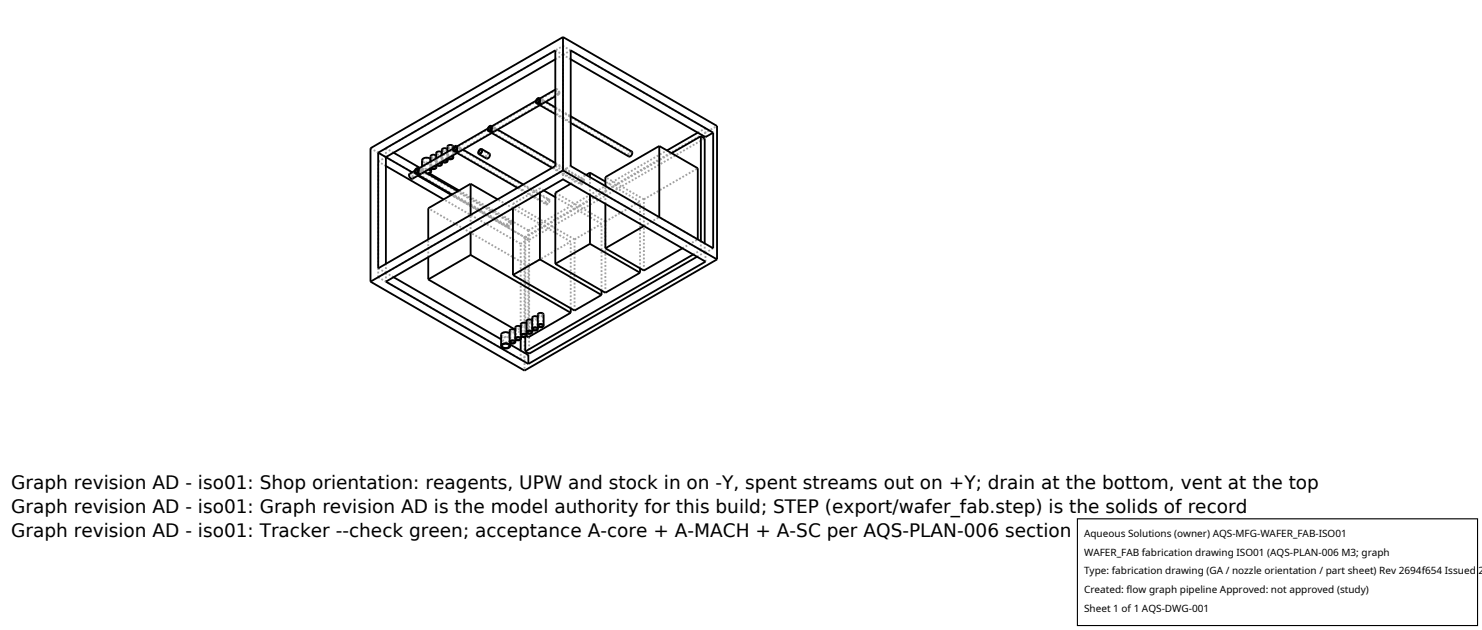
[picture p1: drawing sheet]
<svg xmlns="http://www.w3.org/2000/svg" width="212mm" height="90mm" viewBox="0 0 212 90" stroke-linecap="round" stroke-linejoin="round" font-family="sans-serif">
<g fill="none" stroke="#a0a0a0" stroke-width=".26" stroke-dasharray=".3 .3" stroke-linecap="butt">
<path d="M69.7 18.5l.1-.2M69.8 18.5l.1-.2M69.8 18.7l-.1-.2M69.8 18.3l.4-.1M69.8 18.3l-.1 .1M69.8 18.6h.3l.1-.4M69.8 18.4l-.1 .2 .3 .2M69.8 18.4l-4.4 2.6M69.9 18.7l-.1-.2M69.9 18.3h.3M69.9 18.7l.3 .2M70 18.8l.1 .1"/>
<path d="M70.1 18.9l.1-.1M70.1 18.9l-4.4 2.6M70.2 18.2l-.1-.1M70.2 18.8l-.1-.4h-.3M70.2 18.8v.2M70.2 18.2v.6M70.2 18.2l.5 .1M70.2 18.3h.3M70.2 18.3v.5M70.2 18.8v.1M70.2 18.9v-.1M70.2 18.8l-.3-.1"/>
<path d="M70.2 18.8v-.5M70.2 18.3v-.1M70.2 18.2v.1M70.2 18.2l-.3 .1M70.2 18.2l.3 .1M70.3 18.9h.1M70.3 18.1h.1M70.3 18.9l12.7 7.3M70.4 18.9l.1-.1M70.4 18.1l.1 .1M70.5 18.8l.2-.2M70.5 18.2l.2 .3"/>
<path d="M70.5 18.8l-.1 .1M70.5 18.7l-.3 .1M70.5 18.3l.2 .2M70.5 18.7l-.3 .2M70.6 18.4h-.2l-.1 .5M70.6 18.6h-.2l-.1-.5M70.6 18.4l12.7 7.3M70.7 18.3l.1 .2M70.7 18.3l.4 .2M70.7 18.5l-.2 .2M70.7 18.6l-.1-.2M70.7 18.5l-.1 .1"/>
<path d="M70.8 18.5l-.1 .2M76.5 14.5l.2-.2M76.7 14.6v.1M76.7 14.5l.1-.1M76.7 14.8l-.2-.3M76.7 14.3l.4-.1M76.7 14.3l-.1 .1M76.7 14.7l.3-.1v-.4M76.7 14.4l-.1 .2 .2 .3M76.7 14.4l-6.4 3.7M76.8 14.7l-.1-.2M76.8 14.4l.3-.1"/>
<path d="M76.8 14.7l.3 .2M76.8 14.9h.2M77 14.9v.1M77 15v-.2M77 15l-6.4 3.6M77 14.2v-.1M77 14.8v-.4h-.3M77.1 14.9v.1M77.1 14.2v.7M77.1 14.2l.4 .1M77.1 14.3l.3 .1M77.1 14.3v.5"/>
<path d="M77.1 14.8l-.3-.1M77.1 14.8v-.5M77.1 14.3v-.1M77.1 14.2v.1M77.1 14.2l-.3 .2M77.1 14.2l.3 .2M77.2 14.1h.1M77.2 15l.1-.1M77.2 15l12.7 7.3M77.3 14.1l.1 .1M77.3 14.9h.1M77.4 14.2l.2 .3"/>
<path d="M77.4 14.9l.2-.3M77.4 14.9h-.1M77.4 14.7l-.3 .1M77.4 14.4l.1 .1M77.4 14.7l-.3 .2M77.5 14.7l-.2-.1-.1-.5M77.5 14.4l-.2 .1-.1 .5M77.5 14.4l12.7 7.3M77.5 14.3l.2 .2M77.5 14.3l.4 .2M77.5 14.5l-.1 .2M77.6 14.5l-.1 .2"/>
<path d="M77.6 14.6l-.1-.2M77.7 14.5l-.2 .3M79.3 8.5l1.1-.7M79.3 7.2l1.1 .6M79.3 12.9l.2 .4 .3 .2M79.3 16.3l2.2 1.3M79.3 15.3l2.2 1.3M79.4 12.7l-.1 .2M79.4 12.7l-.1 .1M79.5 12.8v.4l.3 .2M79.5 12.8l-2.3 1.3M79.8 13.4v-.2"/>
<path d="M79.8 13.4l-2.3 1.3M79.8 13.5l.1-.2M79.8 13.5l-.5 .2M79.8 13.2l-.1-.3-.2-.1M79.9 13.3l-.2-.4-.3-.2M80.4 6.6v1.2M80.4 7.8l1.1-.6M81.5 8.5l-1.1-.7M99.7 18.9l1.1-.6M100.8 18.3l-20.4-11.7M100.8 19.6v-1.3M52.9 21.2l22 12.7"/>
<path d="M54 39.6l20.4 11.7M54 39.6v-16.5M54 23.1l1.1-.7M54 39.6l1.1-.7M54 38.3l1.1 .6M55.1 23.7l-1.1-.6M55.1 21.2l25.3-14.6M55.1 38.9v-1.2M55.1 38.9l25.3-14.6M55.1 38.9v1.3M55.1 21.2v1.2M56.2 21.8l-1.1-.6"/>
<path d="M56.2 39.6l-1.1-.7M58.6 24.9v.4l.3 .1M58.9 25.4v-.1M58.9 25.5l.1-.2M58.9 25.3l-.1-.3-.2-.1M59 25.3l-.2-.4-.3-.1M59.2 24.5l.2-.2M59.3 24.6l.1 .1M59.4 24.5l.1-.1M59.4 24.6v.1M59.4 24.8l-.2-.3M59.4 24.3l.4-.1"/>
<path d="M59.4 24.3l-.2 .1M59.4 24.7l.2-.1 .1-.4M59.4 24.4l-.1 .2 .2 .3M59.4 24.4l-.8 .5M59.5 24.7l-.1-.2M59.5 24.4l.3-.1M59.5 24.7l.3 .2M59.5 24.9h.1M59.6 24.9l.1 .1M59.7 25.1l-.8-.5M59.7 25v-.2M59.7 25l-.8 .4"/>
<path d="M59.7 24.2v-.1M59.7 24.8l-.1-.4h-.2M59.8 24.9v.1M59.8 24.2v.7M59.8 24.2l.4 .1M59.8 24.3l.3 .1M59.8 24.3v.5M59.8 24.8l-.3-.1M59.8 24.8v-.5M59.8 24.3v-.1M59.8 24.2v.1M59.8 24.2l-.3 .2"/>
<path d="M59.8 24.2l.3 .2M59.9 25v-.5l.3-.1M59.9 25l12.6 7.3M59.9 24.9v.1M59.9 24.1l.2 .1M60.1 24.9h-.2M60.1 24.2l.2 .3M60.1 24.7l-.3 .1M60.1 24.4l.1 .1M60.1 24.7l-.3 .2M60.2 24.4l.1 .2M60.2 24.7l-.3-.1v-.5"/>
<path d="M60.2 24.4l12.7 7.3M60.2 24.3l.2 .2M60.2 24.3l.4 .2M60.2 24.5l-.1 .2M60.3 24.5l.1-.2 .2-.2 .7 .1M60.3 23.8v.7M60.3 24.6l-.2 .3M60.3 24.5l-.1 .2M60.4 24.5l-.2 .3M60.4 24.5l.3-.3h.5M60.4 22.9l.1-.2 .2-.1 .6 .1M60.4 22.9v1.6"/>
<path d="M61 24.8l-.4-.1-.2-.2M61.1 24.8h-.5l-.3-.3M61.2 36.7v-2.5M61.3 22.7l.2 .2M61.4 24.8l-1.4-.8M61.5 22.9l-.2 .2-.4 .1-.3-.1-.2-.2M61.5 22.9v1.6M61.5 22.7l.1 .2M61.5 23.9l.2-.2h.4M61.5 23.1v.8M61.5 24v-.1M61.6 22.9l-.2 .3-.5 .1-.4-.1-.2-.3"/>
<path d="M61.6 22.9v1.2M61.6 23.9l.1-.1 .3-.1M61.6 22.3l.2-.1h.3M61.6 22.3v1.6M61.6 24v-.1M62.1 22.2l.1 .1M62.2 22.3l-.3 .2-.3-.2M62.2 22.3v1.6M62.3 23.5l.2-.3h.4M62.3 22.2v.1M62.3 22.6v.9M62.3 22.3l-.1 .2-.3 .1-.3-.1-.1-.2"/>
<path d="M62.3 22.3v1.3M62.3 23.6v-.1M62.4 23.5l.1-.2h.3M62.4 21.9l.2-.2h.3M62.4 21.9v1.6M62.9 21.7l.1 .2M63 21.9l-.3 .1-.3-.1M63 21.9v1.6M63.1 21.8v.1M63.1 23l.2-.2h.4M63.1 22.2v.8M63.1 21.9l-.1 .1-.3 .1-.3-.1-.1-.1"/>
<path d="M63.1 21.9v1.2M63.1 23.1v-.1M63.2 23l.1-.2h.3M63.2 21.4l.2-.2 .3 .1M63.2 21.4v1.6M63.7 21.3l.1 .1M63.8 21.4l-.3 .2-.3-.2M63.8 21.4v1.6M63.9 21.3v.1M63.9 22.5l.2-.2h.4M63.9 21.7v.8M63.9 21.4l-.1 .2h-.3h-.3l-.1-.2"/>
<path d="M63.9 21.4v1.2M63.9 22.6v-.1M64 22.5l.1-.1h.3M64 20.9l.2-.1h.3M64 20.9v1.6M64 22.6v-.1M64.5 20.8l.1 .1M64.6 27.8l7.9 4.6M64.6 20.9l-.3 .2-.3-.2M64.6 20.9v1.6M64.7 21.4l.2-.3M64.7 20.9l-.1 .2-.2 .1-.3-.1-.2-.2"/>
<path d="M64.7 21.2v1M64.8 21.5h.1M64.9 21.4l.1-.2M64.9 21.6l-.2-.2M64.9 21.1l.4-.1M64.9 21.1l-.2 .1M64.9 21.5h.2l.1-.4M64.9 21.2l-.1 .3 .2 .2M64.9 21.2l-5 2.9M65 21.5l-.1-.1M65 21.2l.3-.1M65 21.5l.3 .2"/>
<path d="M65 21.7l.1 .1M65.1 21.8h.1M65.2 20.9v.1M65.2 21.8v-.1M65.2 21.8l-5 2.9M65.2 21.1v-.1M65.2 21.7l-.1-.4-.2-.1M65.3 21.7v.1M65.3 21v.7M65.3 21l.4 .1M65.3 21.1l.3 .1M65.3 21.1v.5"/>
<path d="M65.3 21.6l-.3-.1M65.3 21.6v-.5M65.3 21.1v-.1M65.3 21v.1M65.3 21l-.3 .2M65.3 21l.3 .2M65.4 21.8l12.6 7.3M65.4 27.3l7.5 4.3M65.4 21.8l.2-.1M65.4 21h.2M65.6 21.7l.2-.3M65.6 21l.2 .3"/>
<path d="M65.6 21.7l-.2 .1M65.6 21.5l-.3 .1M65.6 21.2l.1 .2M65.6 21.5l-.3 .2M65.7 21.2l-.3 .1v.5M65.7 21.5l-.3-.1v-.4M65.7 21.2l12.6 7.4M65.7 21.1l.2 .3M65.7 21.1l.4 .3M65.7 21.4l-.1 .1M65.8 21.4l-.1-.2M65.8 21.3l-.1 .2"/>
<path d="M65.9 21.4l-.2 .2M67.2 33.2v-2.5M68.4 21.9l1.1 .6M68.7 21.4l1.1 .6M69.5 22.5h.3l.1-.3M69.8 22l-.3 .2v.3M69.9 21.9h-.2l-.2 .2-.1 .3 .1 .2M69.9 22.2l-.1-.2M72.5 32.4l.3-.2 .2-.4M72.5 32.3l.3-.1 .1-.3M72.9 31.7l-.4 .2v.4M72.9 31.6l-.2 .1-.2 .2-.1 .2 .1 .3"/>
<path d="M72.9 31.9v-.2M73 31.8l-.1-.2M73.3 29.7v-.6M73.3 29.1l3.8-2.2M73.9 26.8l4.1 2.4M74.4 34.8l-11-6.3M74.7 26.3l3.7 2.2M74.9 33.9v19M74.9 33.9l27.5-15.9M75 33.9l20.9-12M75.5 32.9l-9.9-5.7M75.5 32.9l19.8-11.4"/>
<path d="M75.5 34.2l-11-6.4M75.5 34.2l-1.1 .6M75.5 34.2v-1.3M75.5 38l6-3.5M75.5 38l-14.3-8.3M75.6 34.2l25.1-14.4M75.6 34.2l-.6-.3M77.1 27.5v-.6M77.7 27.2l-.6-.3M78 29.2l.3-.1 .2-.5M78 29.1l.3-.1 .1-.3M78.3 28.6l-.3 .1v.4"/>
<path d="M78.4 28.5h-.2l-.2 .2-.1 .3 .1 .2M78.4 28.7l-.1-.1M78.5 28.6l-.1-.1M78.9 24l4 2.3M79.3 23.7l1.1 .6M79.3 23.3l4.1 2.3M80.4 24.3v1.3M80.4 24.3v-16.5M80.4 24.3l1.1-.6M81.5 34.5l-10.4-6M81.5 26.2l2.2-1.2M82.1 34.2l3.8-2.2"/>
<path d="M82.1 34.2l-8.8-5.1M82.9 26.3l.3-.1 .2-.4M83 26.2l.2-.1 .2-.3M83.3 25.7l-.3 .2v.3M83.4 25.6h-.2l-.3 .2v.3v.2M83.4 25.8l-.1-.1M83.4 25.8v-.2M84.3 27.8v-2.5M85.9 32l-6.6-3.8M86.5 31.6l4.9-2.8M86.5 31.6l-7.2-4.1M86.5 29.1v-2.5"/>
<path d="M89.9 22.3l.2-.1 .1-.3M90.2 21.7l-.3 .2v.4M90.2 21.6h-.2l-.2 .3-.1 .3 .1 .2M90.2 21.9v-.2M91.4 38.3v-9.5M91.4 28.8l-4.9-2.9M92 38.6v-10.1M92 28.5l7.7-4.5M92 28.5l-5.5-3.2M92 32.3l2.2-1.3M97.5 35.5l2.2-1.3M99 36.3l1.1-.6"/>
<path d="M99.6 36.7l1.1-.7M99.7 34.2l-5.5-3.2M100.1 35.7v-1.3M100.7 36v-1.2M100.7 36l-.6-.3M100.8 37.4v-1.3M100.8 36.1l-20.4-11.8M101.9 35.5l-1.1 .6M71.6 47.8l.2 .3 .4 .1 .5-.1 .2-.3M71.7 47.8l.2 .2 .3 .1 .4-.1 .1-.2M71.7 49.4v-1.6M72.6 47.6l-.6-.1-.3 .3"/>
<path d="M72.7 47.8l-.1-.2M72.7 49.4v-1.6M72.8 47.2l.1 .2 .3 .1 .3-.1 .1-.2M72.9 49.2l-1.3-.8M72.9 47.8l-.1-.2M72.9 49v-1.2M72.9 47.2l.3 .2 .3-.2M72.9 48.8v-1.6M73.4 47.1h-.3l-.2 .1M73.5 47.2l-.1-.1M73.5 48.8v-1.6M73.6 46.8l.1 .1 .3 .1 .3-.1 .1-.1"/>
<path d="M73.6 48.4v-1.2M73.7 46.8l.3 .2 .3-.2M73.7 48.4v-1.6M74.2 46.6h-.3l-.2 .2M74.3 46.8l-.1-.2M74.3 48.4v-1.6M74.4 51.3v-1.2M74.4 48.5v-13.7M74.4 46.3l.1 .2h.3h.3l.1-.2M74.4 46.8v-.1M74.4 48v-1.2M74.5 46.3l.3 .2 .3-.2"/>
<path d="M74.5 47.9v-1.6M75 48.1v-14.2M75 46.2l-.3-.1-.2 .2M75.1 46.3l-.1-.1M75.1 47.9v-1.6M75.2 48l-1.6-.9M75.2 45.8l.1 .2 .3 .1 .3-.1 .1-.2M75.2 46.3v-.1M75.2 47.5v-1.2M75.3 45.8l.3 .2 .3-.2M75.3 47.4v-1.6M75.5 50.7l-1.1 .6"/>
<path d="M75.5 48.2v-10.2M75.6 50.5v-16.3M75.8 45.7h-.3l-.2 .1M75.9 45.8l-.1-.1M75.9 47.4v-1.6M76 45.4l.1 .1 .3 .1h.3l.1-.2M76 47v-1.2M76.1 45.4l.3 .2 .3-.2M76.1 47v-1.6M76.6 45.3l-.3-.1-.2 .2M76.7 45.4l-.1-.1M76.7 47v-1.6"/>
<path d="M76.8 44.9l.1 .2 .3 .1 .3-.1 .1-.2M76.8 45.4v-.1M76.8 46.6v-1.2M76.9 44.9l.3 .2 .3-.2M76.9 46.5v-1.6M77.4 44.8l-.3-.1-.2 .2M77.5 44.9l-.1-.1M77.5 46.5v-1.6M81.5 44v-9.5M82.1 44.3v-10.1M85.9 41.5v-9.5M86.5 41.8v-10.2"/>
</g>
<g fill="none" stroke="#000" stroke-width=".26">
<path d="M69.7 18.4l-4.4 2.5M69.7 18.5l.1 .1M69.7 18.5l.2-.4h.2v.4l-.3 .1M70.1 18.1l-.4 .4M70.2 18v.2l-.1 .3-.2 .2h-.2M70.2 18h-.3l-.2 .2v.3v.2M70.2 18h.1M70.2 19l-4.5 2.6-.5 .1-.4-.1M70.2 18v1M70.2 19l8.7 5M71.1 18.5l8.2 4.8M76.6 14.4l-6.4 3.6"/>
<path d="M76.6 14.5l.1 .1M76.8 14.2l.2-.1v.2l-.1 .3-.2 .1-.1-.2zM77 14.1l-.4 .4M77 14l.1 .2-.1 .3-.2 .2h-.2M77 14h-.2l-.2 .3-.1 .3 .1 .1M77 14l.1 .1M77.1 15l-6.5 3.8h-.4l-.5-.1M77.1 14.1v.9M77.1 15l2.2 1.3M77.9 14.5l1.4 .8M79.3 13.7l-1.8 1.1-.5 .1-.4-.2M79.3 8.5l-24.2 13.9v15.3"/>
<path d="M79.3 12.8l-2.2 1.3M80.4 5.3l-27.5 15.9v19M80.4 5.3l22 12.7v19M80.4 5.3v19M81.5 16.6l8.7 5 .1 .2-.1 .3-.2 .2-.2 .1-8.3-4.8M81.5 8.5l19.3 11.1 1.1-.7M81.5 7.2l20.4 11.7v16.6l-20.4-11.8zM99.7 18.9l-4.4 2.6M100.1 19.5l.6 .3v15M100.1 19.5l-4.2 2.4M100.1 19.5v14.9M54 21.8l25.3-14.6v16.5l-25.3 14.6z"/>
<path d="M54 21.8l4.9 2.8M55.1 23.7l8.3 4.8M56.2 21.8l3.8 2.2M56.2 39.6l15.4 8.8M59.2 24.4l-.7 .5-.1 .2 .2 .3 .3 .1 .9-.5M59.3 24.5l.1 .1M59.4 24.2l.2-.1 .1 .2-.1 .2-.2 .2-.1-.2zM59.7 24.1l-.4 .4M59.7 25.1l4.8 2.7M59.7 24l.1 .2-.1 .3-.2 .2h-.2M59.7 24h-.2l-.2 .3-.1 .2 .1 .2M59.7 24l.1 .1"/>
<path d="M59.8 24.1v.9M59.8 25l4.8 2.8M60.6 24.5l4.8 2.8M61.2 39.9l12.4 7.2M61.2 36.7v3.2M61.2 24.2l.2 .1v.2l-.4 .3M61.3 24.2l.3 .3M61.4 24.8l4.2 2.4M61.5 22.7l-.6-.2-.5 .2-.1 .2v.9M61.6 24.5l-.1 .2-.4 .1M61.6 24.1v.4M62 23.7l.2 .2-.1 .1-.3 .1-.2-.1"/>
<path d="M62.1 23.7l.2 .2M62.3 22.2l-.4-.1-.4 .1v.9M62.3 23.9l-.3 .2-.5-.1M62.3 23.6v.3M62.8 23.3l.2 .1-.1 .2h-.3l-.2-.1M62.9 23.2l.2 .3M63.1 21.8l-.4-.2-.4 .1v.9M63.1 23.5l-.3 .2-.5-.1M63.6 22.8l.2 .1-.1 .2-.3 .1-.2-.2M63.7 22.8l.2 .2M63.9 21.3l-.3-.1-.5 .1v.9M63.9 21.7l.1-.9 .3-.1 .4 .1v.4l-4.9 2.9"/>
<path d="M63.9 23l-.3 .2-.5-.1v.4M63.9 22.6v.4M64.4 22.4l.2 .1-.1 .1-.2 .1-.3-.1M64.5 22.3l.2 .2M64.7 22.5l-.3 .3-.5-.2M64.7 22.2v.3M64.8 21.3l.1 .2M64.9 21l.2-.1 .1 .2-.1 .2-.2 .2-.1-.2zM65.1 21l-.3 .3M65.2 21h.1M65.2 20.8l.1 .2-.1 .3-.2 .2-.2 .1M65.2 20.8l-.2 .1-.2 .2-.1 .3 .1 .2"/>
<path d="M65.2 20.8l.1 .1M65.3 21.8l-5.1 3-.5 .1-.4-.2M65.3 20.9v.9M65.3 21.8l8.6 5M66.1 21.4l8.6 4.9M67.2 26.2l-6 3.5v4.5M67.2 36.4l14.3 8.3M67.2 36.4l-6 3.5M67.2 26.2v4.5M67.2 33.2v3.2M67.2 26.2l3.9 2.3M68.5 21.4h.2l.1 .1-.1 .3-.2 .1-.1-.2z"/>
<path d="M68.8 21.3l1.1 .7v.4l-.4 .3-1.1-.7M68.8 21.3l.1 .2-.1 .3-.2 .2h-.2M68.8 21.3h-.2l-.2 .2-.1 .3 .1 .2M73.3 39.3l8.8 5 3.8-2.2M73.3 29.7v9.6M77.1 37l8.8 5.1M77.1 37l-3.8 2.3M77.1 27.5v9.5M77.7 27.2l1.6 1M79.3 37.7l7.2 4.1 4.9-2.9M80.4 24.3l-27.5 15.9M80.4 24.3l22 12.7"/>
<path d="M81.5 26.2l-2.2 1.3v10.2M84.3 34.8l7.1 4.1M84.3 34.8l-5 2.9M84.3 24.7v.6M84.3 27.8v7M84.3 24.7l2.2 1.2M84.3 24.7l-.6 .3M86.5 35.5l5.5 3.1 5.5-3.1M86.5 29.1v6.4M91.4 38.3v.6M92 32.3l-5.5 3.2M94.2 20.8l5.5 3.2v10.2"/>
<path d="M94.2 20.8l-7.7 4.5v1.3M94.2 20.8v10.2M99 36.3l-24 13.9M99.6 36.7l-24 13.8-.6-.3M102.4 37l-27.5 15.9-22-12.7M55.1 40.2l25.3-14.6 20.4 11.8-25.3 14.6zM71.6 49.4l.1-.3 .5-.1 .5 .1 .2 .3M71.6 49.4l.2 .3 .4 .1 .5-.1 .2-.3M71.8 49.2l.2-.1h.4l.3 .1v.2l-.2 .2-.4 .1-.4-.2zM72.8 48.8l.1-.1 .3-.1 .3 .1 .1 .1M72.8 48.8l.1 .2 .3 .1 .3-.1 .1-.2M72.8 47.6l-.7-.2-.5 .3v1.7"/>
<path d="M72.9 49.2l2.6 1.5v1.3M72.9 49v.4M72.9 48.7h.4l.2 .2-.2 .1h-.2l-.2-.1zM73.6 47.2l-.4-.2-.4 .2v1.6M73.6 48.4l.1-.2 .3-.1 .3 .1 .1 .2M73.6 48.4l.1 .1 .3 .1 .3-.1 .1-.1M73.6 48.4v.4M73.7 48.3l.4-.1 .2 .2-.4 .1-.2-.1zM74.4 48.5v1.6M74.4 46.7l-.4-.2-.4 .2v1.7M74.4 47.9l.1-.2h.3h.3l.1 .2M74.4 47.9l.1 .2h.3h.3l.1-.2"/>
<path d="M74.4 48v.4M74.5 47.8l.4-.1 .2 .2-.1 .1-.3 .1-.2-.1zM75 48.1v2.1M75.2 46.2l-.4-.1-.4 .1v1.7M75.2 47.4l.1-.1 .3-.1 .3 .1 .1 .1M75.2 47.4l.1 .2 .3 .1 .3-.1 .1-.2M75.2 47.5v.4M75.4 47.3h.3l.2 .1-.1 .2h-.3l-.2-.1zM76 47l.1-.2 .3-.1 .3 .1 .1 .2M76 47l.1 .1 .3 .1 .3-.1 .1-.1M76 45.8l-.4-.2-.4 .2v1.6M76 47v.4"/>
<path d="M76.1 46.9l.4-.1 .2 .2-.3 .1-.3-.1zM76.8 45.3l-.4-.2-.4 .2v1.7M76.8 46.5v-1.6l.4-.2h.3l.1 .2v1.6M76.8 46.5l.1-.2h.3h.3l.1 .2M76.8 46.5l.1 .2h.3h.3l.1-.2M76.8 46.6v.4M77 46.4l.3-.1 .2 .2-.4 .2-.2-.1zM81.5 44v.7M81.5 44.7l-6 3.5-.3-.2M85.9 41.5v.6"/>
</g>
<path d="M153.9 74.1h57.1v15.2h-57.1z" fill="#fff" stroke="#000" stroke-width=".16"/>
<g font-size="2.6">
<text x="1.6" y="69.8">Graph revision AD - iso01: Shop orientation: reagents, UPW and stock in on -Y, spent streams out on +Y; drain at the bottom, vent at the top</text>
<text x="1.6" y="73.3">Graph revision AD - iso01: Graph revision AD is the model authority for this build; STEP (export/wafer_fab.step) is the solids of record</text>
<text x="1.6" y="76.7">Graph revision AD - iso01: Tracker --check green; acceptance A-core + A-MACH + A-SC per AQS-PLAN-006 section 5</text>
</g>
<g font-size="1.4">
<text x="154.8" y="76.6">Aqueous Solutions (owner) AQS-MFG-WAFER_FAB-ISO01</text>
<text x="154.8" y="79.3">WAFER_FAB fabrication drawing ISO01 (AQS-PLAN-006 M3; graph</text>
<text x="154.8" y="82">Type: fabrication drawing (GA / nozzle orientation / part sheet) Rev 2694f654 Issued 2</text>
<text x="154.8" y="84.7">Created: flow graph pipeline Approved: not approved (study)</text>
<text x="154.8" y="87.4">Sheet 1 of 1 AQS-DWG-001</text>
</g>
</svg>
